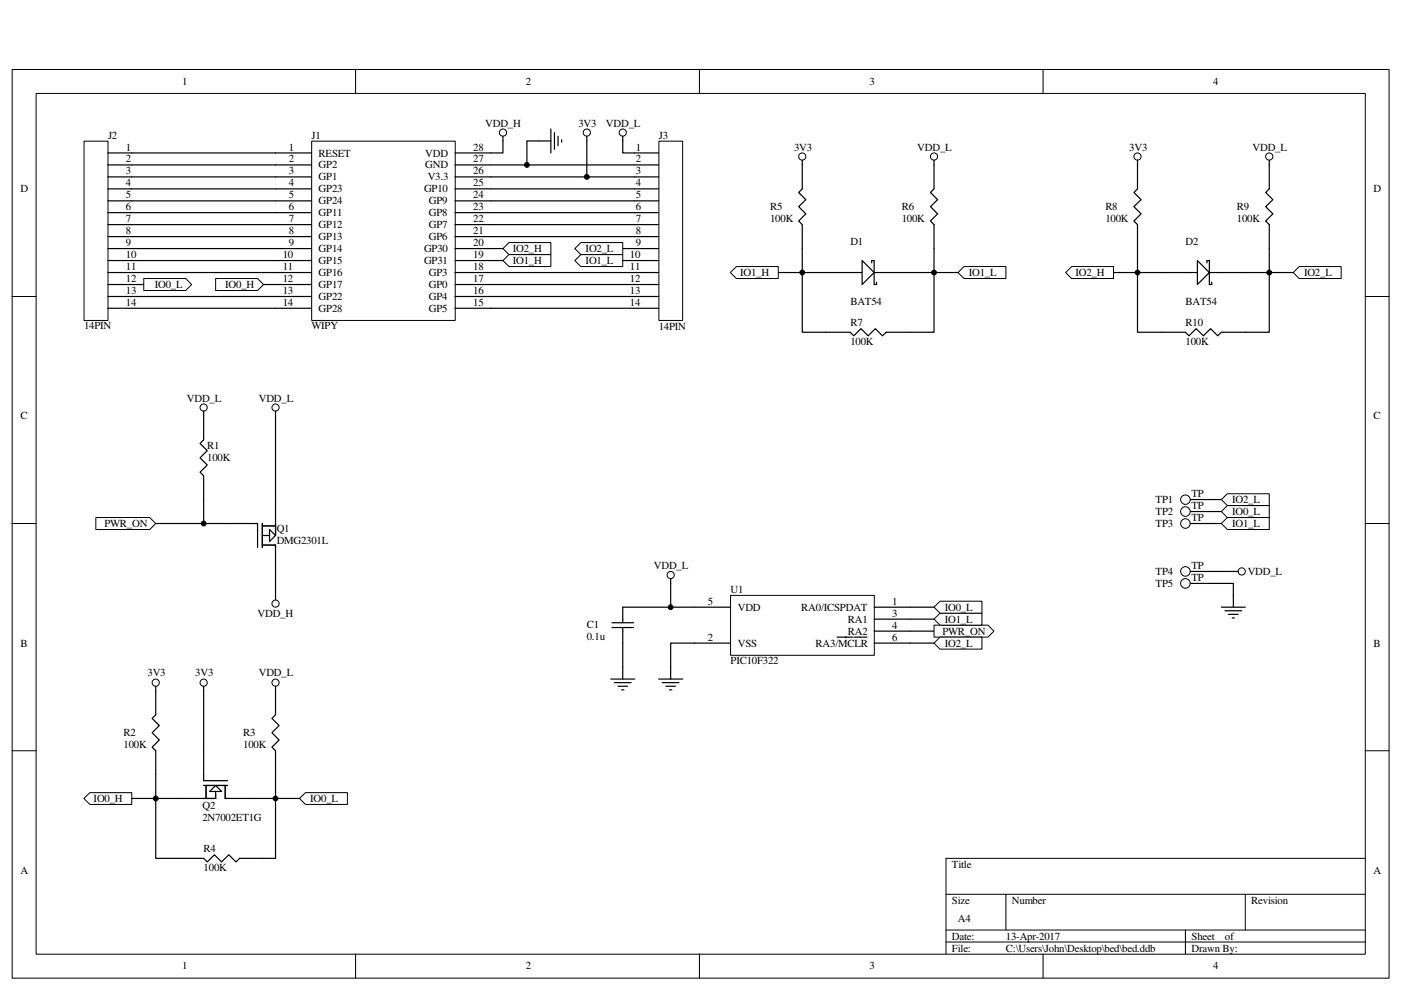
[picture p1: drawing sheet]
<svg xmlns="http://www.w3.org/2000/svg" width="297mm" height="210mm" viewBox="0 0 297 210" stroke-linecap="round" stroke-linejoin="round" font-family="sans-serif">
<g fill="none" stroke="#000" stroke-width=".21">
<path d="M2.6 14.7h291.9v192.7h-291.9zM7.7 19.8h281.8v182.5h-281.8zM75.4 14.7v5.1M148.3 14.7v5.1M221.1 14.7v5.1M2.5 62.9h5.1M289.4 62.9h5.1M2.5 111h5.1M289.4 111h5.1M2.5 159.2h5.1M289.4 159.2h5.1M200.6 189.6h88.8"/>
<path d="M200.6 197.2h88.8M200.6 199.7h88.8M213.3 189.6v7.6M251.3 197.2v5.1M264 189.6v7.6M289.4 182h-88.8v20.3M75.4 202.3v5M148.3 202.3v5M221.1 202.3v5"/>
</g>
<path d="M139.7 30h5v37.9h-5z" fill="#fff"/>
<path d="M139.7 29.9h5v38h-5z" fill="none" stroke="#000" stroke-width=".21"/>
<g fill="none" stroke="#000" stroke-width=".25">
<path d="M134.6 32.4h5.1M134.6 35h5.1M134.6 37.5h5.1M134.6 40h5.1M134.6 42.6h5.1M134.6 45.1h5.1M134.6 47.6h5.1M134.6 50.2h5.1M134.6 52.7h5.1M134.6 55.2h5.1M134.6 57.8h5.1M134.6 60.3h5.1"/>
<path d="M134.6 62.9h5.1M134.6 65.4h5.1"/>
</g>
<path d="M17.9 30h5v37.9h-5z" fill="#fff"/>
<path d="M17.8 29.9h5.1v38h-5.1z" fill="none" stroke="#000" stroke-width=".21"/>
<g fill="none" stroke="#000" stroke-width=".25">
<path d="M22.9 32.4h5M22.9 35h5M22.9 37.5h5M22.9 40h5M22.9 42.6h5M22.9 45.1h5M22.9 47.6h5M22.9 50.2h5M22.9 52.7h5M22.9 55.2h5M22.9 57.8h5M22.9 60.3h5"/>
<path d="M22.9 62.9h5M22.9 65.4h5"/>
</g>
<path d="M66.1 30h30.4v37.9h-30.4z" fill="#fff"/>
<g fill="none" stroke="#000" stroke-width=".21">
<path d="M66.1 29.9h30.4v38h-30.4z"/>
<circle cx="106.6" cy="28.1" r=".76"/>
<circle cx="111.7" cy="35" r=".51"/>
<circle cx="124.4" cy="37.5" r=".51"/>
<circle cx="124.4" cy="28.1" r=".76"/>
<circle cx="132" cy="28.1" r=".76"/>
</g>
<g fill="none" stroke="#000" stroke-width=".25">
<path d="M27.9 37.5h38.1M27.9 35h38.1M27.9 32.4h38.1M96.5 37.5h38.1M96.5 35h38.1M106.6 28.9v3.5h-10.1M116.8 29.9h-5.1v5.1M116.8 27.3v5.1M117.6 28.1v3.6M118.3 28.9v2M119.1 29.6v.5M124.4 28.9v8.6"/>
<path d="M132 28.9v3.5h2.6M27.9 42.6h38.1M27.9 40h38.1M27.9 45.1h38.1M27.9 47.6h38.1M27.9 57.8h38.1M27.9 55.2h38.1M27.9 52.7h38.1M27.9 50.2h38.1M96.5 42.6h38.1M96.5 40h38.1M96.5 45.1h38.1"/>
<path d="M96.5 47.6h38.1M96.5 57.8h38.1M96.5 55.2h7.6M96.5 52.7h7.6M96.5 50.2h38.1M27.9 60.3h2.6M27.9 62.9h38.1M27.9 65.4h38.1M55.9 60.3h10.1M96.5 60.3h38.1M96.5 62.9h38.1M96.5 65.4h38.1"/>
</g>
<g fill="#000">
<circle cx="111.7" cy="35" r=".51"/>
<circle cx="124.4" cy="37.5" r=".51"/>
</g>
<path d="M30.5 59.1h8.9l1.2 1.2-1.2 1.3h-8.9z" fill-rule="evenodd" fill="#fff"/>
<path d="M30.5 59.1h8.9l1.2 1.2-1.2 1.3h-8.9z" fill="none" stroke="#000" stroke-width=".21"/>
<path d="M45.7 59.1h8.9l1.3 1.2-1.3 1.3h-8.9z" fill-rule="evenodd" fill="#fff"/>
<path d="M45.7 59.1h8.9l1.3 1.2-1.3 1.3h-8.9z" fill="none" stroke="#000" stroke-width=".21"/>
<path d="M104.1 52.7h2.5M132 52.7h2.6" fill="none" stroke="#000" stroke-width=".25"/>
<path d="M121.9 55.2l1.2-1.2h8.9v2.5h-8.9z" fill-rule="evenodd" fill="#fff"/>
<path d="M121.9 55.2l1.2-1.2h8.9v2.5h-8.9z" fill="none" stroke="#000" stroke-width=".21"/>
<path d="M106.6 55.2l1.3-1.2h8.9v2.5h-8.9z" fill-rule="evenodd" fill="#fff"/>
<path d="M106.6 55.2l1.3-1.2h8.9v2.5h-8.9z" fill="none" stroke="#000" stroke-width=".21"/>
<path d="M104.1 55.2h2.5M132 55.2h2.6" fill="none" stroke="#000" stroke-width=".25"/>
<path d="M121.9 52.7l1.2-1.3h8.9v2.6h-8.9z" fill-rule="evenodd" fill="#fff"/>
<path d="M121.9 52.7l1.2-1.3h8.9v2.6h-8.9z" fill="none" stroke="#000" stroke-width=".21"/>
<path d="M106.6 52.7l1.3-1.3h8.9v2.6h-8.9z" fill-rule="evenodd" fill="#fff"/>
<g fill="none" stroke="#000" stroke-width=".21">
<path d="M106.6 52.7l1.3-1.3h8.9v2.6h-8.9z"/>
<circle cx="43.2" cy="86.4" r=".76"/>
<circle cx="58.4" cy="86.4" r=".76"/>
<circle cx="58.4" cy="128" r=".76"/>
<circle cx="33" cy="144.7" r=".76"/>
<circle cx="43.2" cy="144.7" r=".76"/>
</g>
<g fill="none" stroke="#000" stroke-width=".25">
<path d="M43.2 87.2v6.1l-.8 .7 1.5 1.5-1.5 1.6 1.5 1.5-1.5 1.5 .8 .8v10.1h11.4v5.1M58.4 87.2v26.3M55.6 115.6h2.8v5.6M55.6 111v5.1M55.6 111.5h2.8M55.6 113.5h1.5M57.1 112.3l1.3 1.2-1.3 1.3zM58.4 126.2v1M33 145.5v6.1l-.7 .7 1.5 1.5-1.5 1.6 1.5 1.5-1.5 1.5 .7 .8v5.1M43.2 145.5v20h5.1M43.2 166.5h5.1M43.7 166.5v2.8"/>
<path d="M44.4 167.8l1.3-1.3 1.3 1.3zM45.7 167.8v1.5h-7.6M47.7 166.5v2.8h5.6"/>
</g>
<path d="M17.8 169.3l1.2-1.2h8.9v2.5h-8.9z" fill-rule="evenodd" fill="#fff"/>
<g fill="none" stroke="#000" stroke-width=".21">
<path d="M17.8 169.3l1.2-1.2h8.9v2.5h-8.9z"/>
<circle cx="58.4" cy="144.7" r=".76"/>
</g>
<path d="M58.4 145.5v6.1l-.7 .7 1.5 1.5-1.5 1.6 1.5 1.5-1.5 1.5 .7 .8v10.1M27.9 169.3h10.2M33 164.3v5M53.3 169.3h10.2" fill="none" stroke="#000" stroke-width=".25"/>
<path d="M63.5 169.3l1.3-1.2h8.9v2.5h-8.9z" fill-rule="evenodd" fill="#fff"/>
<path d="M63.5 169.3l1.3-1.2h8.9v2.5h-8.9z" fill="none" stroke="#000" stroke-width=".21"/>
<path d="M175.2 57.8h7.6M184.8 55.8v-.6h.5v5.1h.5v-.5M185.3 57.8h7.7M33 169.3v12.7h10.2l.7 .8 1.6-1.6 1.5 1.6 1.5-1.6 1.5 1.6 .8-.8h7.6v-12.7" fill="none" stroke="#000" stroke-width=".25"/>
<path d="M182.8 55.2l2.5 2.6-2.5 2.5z" fill="#fff"/>
<path d="M170.1 34v6l-.8 .8 1.6 1.5-1.6 1.5 1.6 1.5-1.6 1.6 .8 .7v5.1M182.8 55.2l2.5 2.6-2.5 2.5z" fill="none" stroke="#000" stroke-width=".25"/>
<circle cx="170.1" cy="33.2" r=".76" fill="none" stroke="#000" stroke-width=".21"/>
<path d="M225.9 57.8l1.3-1.3h8.9v2.6h-8.9z" fill-rule="evenodd" fill="#fff"/>
<g fill="none" stroke="#000" stroke-width=".21">
<path d="M225.9 57.8l1.3-1.3h8.9v2.6h-8.9z"/>
<circle cx="198" cy="33.2" r=".76"/>
</g>
<path d="M198 34v6l-.7 .8 1.5 1.5-1.5 1.5 1.5 1.5-1.5 1.6 .7 .7v10.2M165 57.8h10.2M170.1 52.7v5.1M193 57.8h10.1" fill="none" stroke="#000" stroke-width=".25"/>
<path d="M274.2 57.8l1.3-1.3h8.8v2.6h-8.8z" fill-rule="evenodd" fill="#fff"/>
<path d="M274.2 57.8l1.3-1.3h8.8v2.6h-8.8z" fill="none" stroke="#000" stroke-width=".21"/>
<path d="M246.2 57.8h7.7M255.9 55.8v-.6h.5v5.1h.5v-.5M256.4 57.8h7.6" fill="none" stroke="#000" stroke-width=".25"/>
<path d="M253.9 55.2l2.5 2.6-2.5 2.5z" fill="#fff"/>
<path d="M241.2 34v6l-.8 .8 1.5 1.5-1.5 1.5 1.5 1.5-1.5 1.6 .8 .7v5.1M253.9 55.2l2.5 2.6-2.5 2.5z" fill="none" stroke="#000" stroke-width=".25"/>
<circle cx="241.2" cy="33.2" r=".76" fill="none" stroke="#000" stroke-width=".21"/>
<path d="M154.9 57.8l1.2-1.3h8.9v2.6h-8.9z" fill-rule="evenodd" fill="#fff"/>
<g fill="none" stroke="#000" stroke-width=".21">
<path d="M154.9 57.8l1.2-1.3h8.9v2.6h-8.9z"/>
<circle cx="269.1" cy="33.2" r=".76"/>
</g>
<path d="M269.1 34v6l-.8 .8 1.6 1.5-1.6 1.5 1.6 1.5-1.6 1.6 .8 .7v10.2M236.1 57.8h10.1M241.2 52.7v5.1M264 57.8h10.2" fill="none" stroke="#000" stroke-width=".25"/>
<path d="M203.1 57.8l1.3-1.3h8.9v2.6h-8.9z" fill-rule="evenodd" fill="#fff"/>
<path d="M203.1 57.8l1.3-1.3h8.9v2.6h-8.9z" fill="none" stroke="#000" stroke-width=".21"/>
<path d="M20.3 109.7h11.4l1.3 1.3-1.3 1.3h-11.4z" fill-rule="evenodd" fill="#fff"/>
<g fill="none" stroke="#000" stroke-width=".21">
<path d="M20.3 109.7h11.4l1.3 1.3-1.3 1.3h-11.4z"/>
<circle cx="142.2" cy="128.7" r=".51"/>
<circle cx="142.2" cy="121.9" r=".76"/>
</g>
<g fill="none" stroke="#000" stroke-width=".25">
<path d="M33 111h10.2M129.7 133.1h4.6M129.7 132h4.6M132 133.1v10.9M142.2 122.7v6M147.3 136.4h-5.1v7.6M147.3 128.7h-15.3v3.3M193 128.7h5M193 136.4h5M193 133.8h5M193 131.3h5M129.5 144h5.1"/>
<path d="M130.3 144.7h3.5M131 145.5h2.1M131.8 146.3h.5M139.7 144h5M140.4 144.7h3.6M141.2 145.5h2M141.9 146.3h.5"/>
</g>
<circle cx="142.2" cy="128.7" r=".51" fill="#000"/>
<path d="M198 132.5h11.5l1.2 1.3-1.2 1.3h-11.5z" fill-rule="evenodd" fill="#fff"/>
<path d="M198 132.5h11.5l1.2 1.3-1.2 1.3h-11.5z" fill="none" stroke="#000" stroke-width=".21"/>
<path d="M198 131.3l1.3-1.3h8.9v2.5h-8.9z" fill-rule="evenodd" fill="#fff"/>
<path d="M198 131.3l1.3-1.3h8.9v2.5h-8.9z" fill="none" stroke="#000" stroke-width=".21"/>
<path d="M199.3 127.5h8.9v2.5h-8.9l-1.3-1.3z" fill-rule="evenodd" fill="#fff"/>
<path d="M199.3 127.5h8.9v2.5h-8.9l-1.3-1.3z" fill="none" stroke="#000" stroke-width=".21"/>
<path d="M198 136.4l1.3-1.3h8.9v2.5h-8.9z" fill-rule="evenodd" fill="#fff"/>
<path d="M198 136.4l1.3-1.3h8.9v2.5h-8.9z" fill="none" stroke="#000" stroke-width=".21"/>
<path d="M154.9 126.3h30.5v12.6h-30.5z" fill="#fff"/>
<g fill="none" stroke="#000" stroke-width=".21">
<path d="M154.9 126.2h30.5v12.7h-30.5z"/>
<circle cx="170.1" cy="57.8" r=".5"/>
<circle cx="198" cy="57.8" r=".51"/>
<circle cx="241.2" cy="57.8" r=".5"/>
<circle cx="269.1" cy="57.8" r=".51"/>
<circle cx="43.2" cy="111" r=".51"/>
<circle cx="33" cy="169.3" r=".51"/>
<circle cx="58.4" cy="169.3" r=".51"/>
</g>
<path d="M170.1 57.8v12.6h10.2l.7 .8 1.5-1.5 1.6 1.5 1.5-1.5 1.5 1.5 .8-.8h10.1v-12.6M241.2 57.8v12.6h10.1l.8 .8 1.5-1.5 1.5 1.5 1.6-1.5 1.5 1.5 .7-.8h10.2v-12.6M58.4 121.2v5M147.3 136.4h7.6M147.3 128.7h7.6M177.5 135.1h3.3M181 135.1h2.8M185.3 133.8h7.7M185.3 136.4h7.7M185.3 131.3h7.7M185.3 128.7h7.7" fill="none" stroke="#000" stroke-width=".25"/>
<g fill="#000">
<circle cx="170.1" cy="57.8" r=".5"/>
<circle cx="198" cy="57.8" r=".51"/>
<circle cx="241.2" cy="57.8" r=".5"/>
<circle cx="269.1" cy="57.8" r=".51"/>
<circle cx="43.2" cy="111" r=".51"/>
<circle cx="33" cy="169.3" r=".51"/>
<circle cx="58.4" cy="169.3" r=".51"/>
</g>
<path d="M258.9 111l1.3-1.3h8.9v2.6h-8.9z" fill-rule="evenodd" fill="#fff"/>
<path d="M258.9 111l1.3-1.3h8.9v2.6h-8.9z" fill="none" stroke="#000" stroke-width=".21"/>
<path d="M258.9 108.5l1.3-1.3h8.9v2.5h-8.9z" fill-rule="evenodd" fill="#fff"/>
<path d="M258.9 108.5l1.3-1.3h8.9v2.5h-8.9z" fill="none" stroke="#000" stroke-width=".21"/>
<path d="M258.9 105.9l1.3-1.2h8.9v2.5h-8.9z" fill-rule="evenodd" fill="#fff"/>
<path d="M258.9 105.9l1.3-1.2h8.9v2.5h-8.9z" fill="none" stroke="#000" stroke-width=".21"/>
<path d="M251.3 105.9h5.1" fill="none" stroke="#000" stroke-width=".25"/>
<circle cx="251.3" cy="105.9" r="1.01" fill="#fff"/>
<circle cx="251.3" cy="105.9" r="1.01" fill="none" stroke="#000" stroke-width=".21"/>
<path d="M251.3 108.5h5.1" fill="none" stroke="#000" stroke-width=".25"/>
<circle cx="251.3" cy="108.5" r="1.02" fill="#fff"/>
<circle cx="251.3" cy="108.5" r="1.02" fill="none" stroke="#000" stroke-width=".21"/>
<path d="M251.3 111h5.1" fill="none" stroke="#000" stroke-width=".25"/>
<circle cx="251.3" cy="111" r="1.01" fill="#fff"/>
<g fill="none" stroke="#000" stroke-width=".21">
<circle cx="251.3" cy="111" r="1.01"/>
<circle cx="263.3" cy="121.2" r=".76"/>
</g>
<path d="M256.4 105.9h2.5M256.4 108.5h2.5M256.4 111h2.5M251.3 121.2h11.2M256.4 123.7h5.1v5M258.9 128.7h5.1M259.7 129.5h3.6M260.5 130.3h2M261.2 131h.5" fill="none" stroke="#000" stroke-width=".25"/>
<circle cx="251.3" cy="121.2" r="1.01" fill="#fff"/>
<circle cx="251.3" cy="121.2" r="1.01" fill="none" stroke="#000" stroke-width=".21"/>
<path d="M251.3 123.7h5.1" fill="none" stroke="#000" stroke-width=".25"/>
<circle cx="251.3" cy="123.7" r="1.01" fill="#fff"/>
<circle cx="251.3" cy="123.7" r="1.01" fill="none" stroke="#000" stroke-width=".21"/>
<g font-size="2.3">
<text x="38.6" y="17.9">1</text>
<text x="111.5" y="17.9">2</text>
<text x="184.4" y="17.9">3</text>
<text x="257.2" y="17.9">4</text>
<text x="22.9" y="29.4">J2</text>
<text x="66" y="29.4">J1</text>
<text x="102.9" y="26.8">VDD_H</text>
<text x="122.6" y="26.8">3V3</text>
<text x="128.5" y="26.8">VDD_L</text>
<text x="139.7" y="29.4">J3</text>
<text x="26.7" y="31.9">1</text>
<text x="26.7" y="34.4">2</text>
<text x="61.2" y="34.4">2</text>
<text x="61.2" y="31.9">1</text>
<text x="67.6" y="35.7">GP2</text>
<text x="67.6" y="33.2">RESET</text>
<text x="90.2" y="35.7">GND</text>
<text x="90.2" y="33.2">VDD</text>
<text x="100.3" y="34.4">27</text>
<text x="100.3" y="31.9">28</text>
<text x="134.8" y="31.9">1</text>
<text x="134.8" y="34.4">2</text>
<text x="168.4" y="31.9">3V3</text>
<text x="194.5" y="31.9">VDD_L</text>
<text x="239.4" y="31.9">3V3</text>
<text x="265.6" y="31.9">VDD_L</text>
<text x="4.4" y="40.8">D</text>
<text x="26.7" y="37">3</text>
<text x="26.7" y="39.5">4</text>
<text x="61.2" y="39.5">4</text>
<text x="61.2" y="37">3</text>
<text x="67.6" y="40.8">GP23</text>
<text x="67.6" y="38.2">GP1</text>
<text x="89.9" y="40.8">GP10</text>
<text x="90.7" y="38.2">V3.3</text>
<text x="100.3" y="37">26</text>
<text x="100.3" y="39.5">25</text>
<text x="134.8" y="37">3</text>
<text x="134.8" y="39.5">4</text>
<text x="291.2" y="40.8">D</text>
<text x="26.7" y="42">5</text>
<text x="26.7" y="44.6">6</text>
<text x="26.7" y="47.1">7</text>
<text x="61.2" y="42">5</text>
<text x="61.2" y="44.6">6</text>
<text x="61.2" y="47.1">7</text>
<text x="67.6" y="43.3">GP24</text>
<text x="67.6" y="45.8">GP11</text>
<text x="90.9" y="43.3">GP9</text>
<text x="90.9" y="45.8">GP8</text>
<text x="100.3" y="42">24</text>
<text x="100.3" y="44.6">23</text>
<text x="100.3" y="47.1">22</text>
<text x="134.8" y="42">5</text>
<text x="134.8" y="44.6">6</text>
<text x="134.8" y="47.1">7</text>
<text x="163.3" y="44.6">R5</text>
<text x="163.3" y="47.1">100K</text>
<text x="191.2" y="44.6">R6</text>
<text x="191.2" y="47.1">100K</text>
<text x="234.4" y="44.6">R8</text>
<text x="234.4" y="47.1">100K</text>
<text x="262.3" y="44.6">R9</text>
<text x="262.3" y="47.1">100K</text>
<text x="26.7" y="49.7">8</text>
<text x="26.7" y="52.2">9</text>
<text x="61.2" y="52.2">9</text>
<text x="61.2" y="49.7">8</text>
<text x="67.6" y="48.4">GP12</text>
<text x="67.6" y="53.5">GP14</text>
<text x="67.6" y="50.9">GP13</text>
<text x="89.9" y="53.5">GP30</text>
<text x="90.9" y="48.4">GP7</text>
<text x="90.9" y="50.9">GP6</text>
<text x="100.3" y="52.2">20</text>
<text x="100.3" y="49.7">21</text>
<text x="108.7" y="53.5">IO2_H</text>
<text x="124.2" y="53.5">IO2_L</text>
<text x="134.8" y="49.7">8</text>
<text x="134.8" y="52.2">9</text>
<text x="180.3" y="51.9">D1</text>
<text x="251.4" y="51.9">D2</text>
<text x="26.7" y="54.7">10</text>
<text x="26.7" y="57.2">11</text>
<text x="26.7" y="59.8">12</text>
<text x="59.9" y="59.8">12</text>
<text x="59.9" y="57.2">11</text>
<text x="59.9" y="54.7">10</text>
<text x="67.6" y="58.5">GP16</text>
<text x="67.6" y="56">GP15</text>
<text x="89.9" y="56">GP31</text>
<text x="90.9" y="58.5">GP3</text>
<text x="100.3" y="59.8">17</text>
<text x="100.3" y="57.2">18</text>
<text x="100.3" y="54.7">19</text>
<text x="108.7" y="56">IO1_H</text>
<text x="124.2" y="56">IO1_L</text>
<text x="133.6" y="54.7">10</text>
<text x="133.6" y="57.2">11</text>
<text x="133.6" y="59.8">12</text>
<text x="156.9" y="58.5">IO1_H</text>
<text x="205.4" y="58.5">IO1_L</text>
<text x="228" y="58.5">IO2_H</text>
<text x="276.5" y="58.5">IO2_L</text>
<text x="26.7" y="62.3">13</text>
<text x="26.7" y="64.9">14</text>
<text x="32.8" y="61">IO0_L</text>
<text x="47.7" y="61">IO0_H</text>
<text x="59.9" y="62.3">13</text>
<text x="59.9" y="64.9">14</text>
<text x="67.6" y="61">GP17</text>
<text x="67.6" y="63.6">GP22</text>
<text x="90.9" y="61">GP0</text>
<text x="90.9" y="63.6">GP4</text>
<text x="100.3" y="62.3">16</text>
<text x="100.3" y="64.9">15</text>
<text x="133.6" y="62.3">13</text>
<text x="133.6" y="64.9">14</text>
<text x="180.3" y="64.6">BAT54</text>
<text x="251.4" y="64.6">BAT54</text>
<text x="17.8" y="69.7">14PIN</text>
<text x="66" y="69.7">WIPY</text>
<text x="67.6" y="66.1">GP28</text>
<text x="90.9" y="66.1">GP5</text>
<text x="139.7" y="69.9">14PIN</text>
<text x="180.3" y="69.2">R7</text>
<text x="251.4" y="69.2">R10</text>
<text x="180.3" y="73.2">100K</text>
<text x="251.4" y="73.2">100K</text>
<text x="4.4" y="88.9">C</text>
<text x="39.6" y="85.1">VDD_L</text>
<text x="54.9" y="85.1">VDD_L</text>
<text x="291.2" y="88.9">C</text>
<text x="43.9" y="95.3">R1</text>
<text x="43.9" y="97.8">100K</text>
<text x="245" y="106.7">TP1</text>
<text x="252.6" y="105.4">TP</text>
<text x="252.6" y="107.9">TP</text>
<text x="261.2" y="106.7">IO2_L</text>
<text x="22.1" y="111.8">PWR_ON</text>
<text x="58.7" y="112.8">Q1</text>
<text x="245" y="109.2">TP2</text>
<text x="245" y="111.8">TP3</text>
<text x="252.6" y="110.5">TP</text>
<text x="261.2" y="111.8">IO1_L</text>
<text x="261.2" y="109.2">IO0_L</text>
<text x="58.7" y="115.3">DMG2301L</text>
<text x="138.6" y="120.6">VDD_L</text>
<text x="154.9" y="125.7">U1</text>
<text x="245" y="121.9">TP4</text>
<text x="245" y="124.4">TP5</text>
<text x="252.6" y="120.6">TP</text>
<text x="252.6" y="123.1">TP</text>
<text x="264.5" y="121.9">VDD_L</text>
<text x="54.6" y="130.8">VDD_H</text>
<text x="150.1" y="128.2">5</text>
<text x="156.4" y="129.5">VDD</text>
<text x="169.9" y="129.5">RA0/ICSPDAT</text>
<text x="189.1" y="128.2">1</text>
<text x="189.1" y="130.8">3</text>
<text x="200.3" y="129.5">IO0_L</text>
<text x="4.4" y="137.1">B</text>
<text x="124.4" y="133.1">C1</text>
<text x="124.4" y="135.6">0.1u</text>
<text x="150.1" y="135.8">2</text>
<text x="156.4" y="137.1">VSS</text>
<text x="172.9" y="137.1">RA3/MCLR</text>
<text x="179.8" y="134.6">RA2</text>
<text x="179.8" y="132">RA1</text>
<text x="189.1" y="133.3">4</text>
<text x="189.1" y="135.8">6</text>
<text x="199.8" y="134.6">PWR_ON</text>
<text x="200.3" y="132">IO1_L</text>
<text x="200.3" y="137.1">IO2_L</text>
<text x="291.2" y="137.1">B</text>
<text x="31.3" y="143.4">3V3</text>
<text x="41.4" y="143.4">3V3</text>
<text x="54.9" y="143.4">VDD_L</text>
<text x="154.9" y="140.9">PIC10F322</text>
<text x="26.2" y="156.1">R2</text>
<text x="26.2" y="158.7">100K</text>
<text x="51.6" y="156.1">R3</text>
<text x="51.6" y="158.7">100K</text>
<text x="19.9" y="170.1">IO0_H</text>
<text x="42.9" y="171.6">Q2</text>
<text x="65.8" y="170.1">IO0_L</text>
<text x="42.9" y="174.1">2N7002ET1G</text>
<text x="4.4" y="185.3">A</text>
<text x="43.2" y="180.7">R4</text>
<text x="43.2" y="184.7">100K</text>
<text x="201.8" y="184">Title</text>
<text x="291.2" y="185.3">A</text>
<text x="201.8" y="191.6">Size</text>
<text x="214.5" y="191.6">Number</text>
<text x="265.3" y="191.6">Revision</text>
<text x="203.1" y="195.4">A4</text>
<text x="201.8" y="199.2">Date:</text>
<text x="201.8" y="201.8">File:</text>
<text x="213.3" y="201.8">C:\Users\John\Desktop\bed\bed.ddb</text>
<text x="213.3" y="199.2">13-Apr-2017</text>
<text x="252.6" y="199.2">Sheet</text>
<text x="252.6" y="201.8">Drawn By:</text>
<text x="259.7" y="199.2">of</text>
<text x="38.6" y="205.5">1</text>
<text x="111.5" y="205.5">2</text>
<text x="184.4" y="205.5">3</text>
<text x="257.2" y="205.5">4</text>
</g>
</svg>
